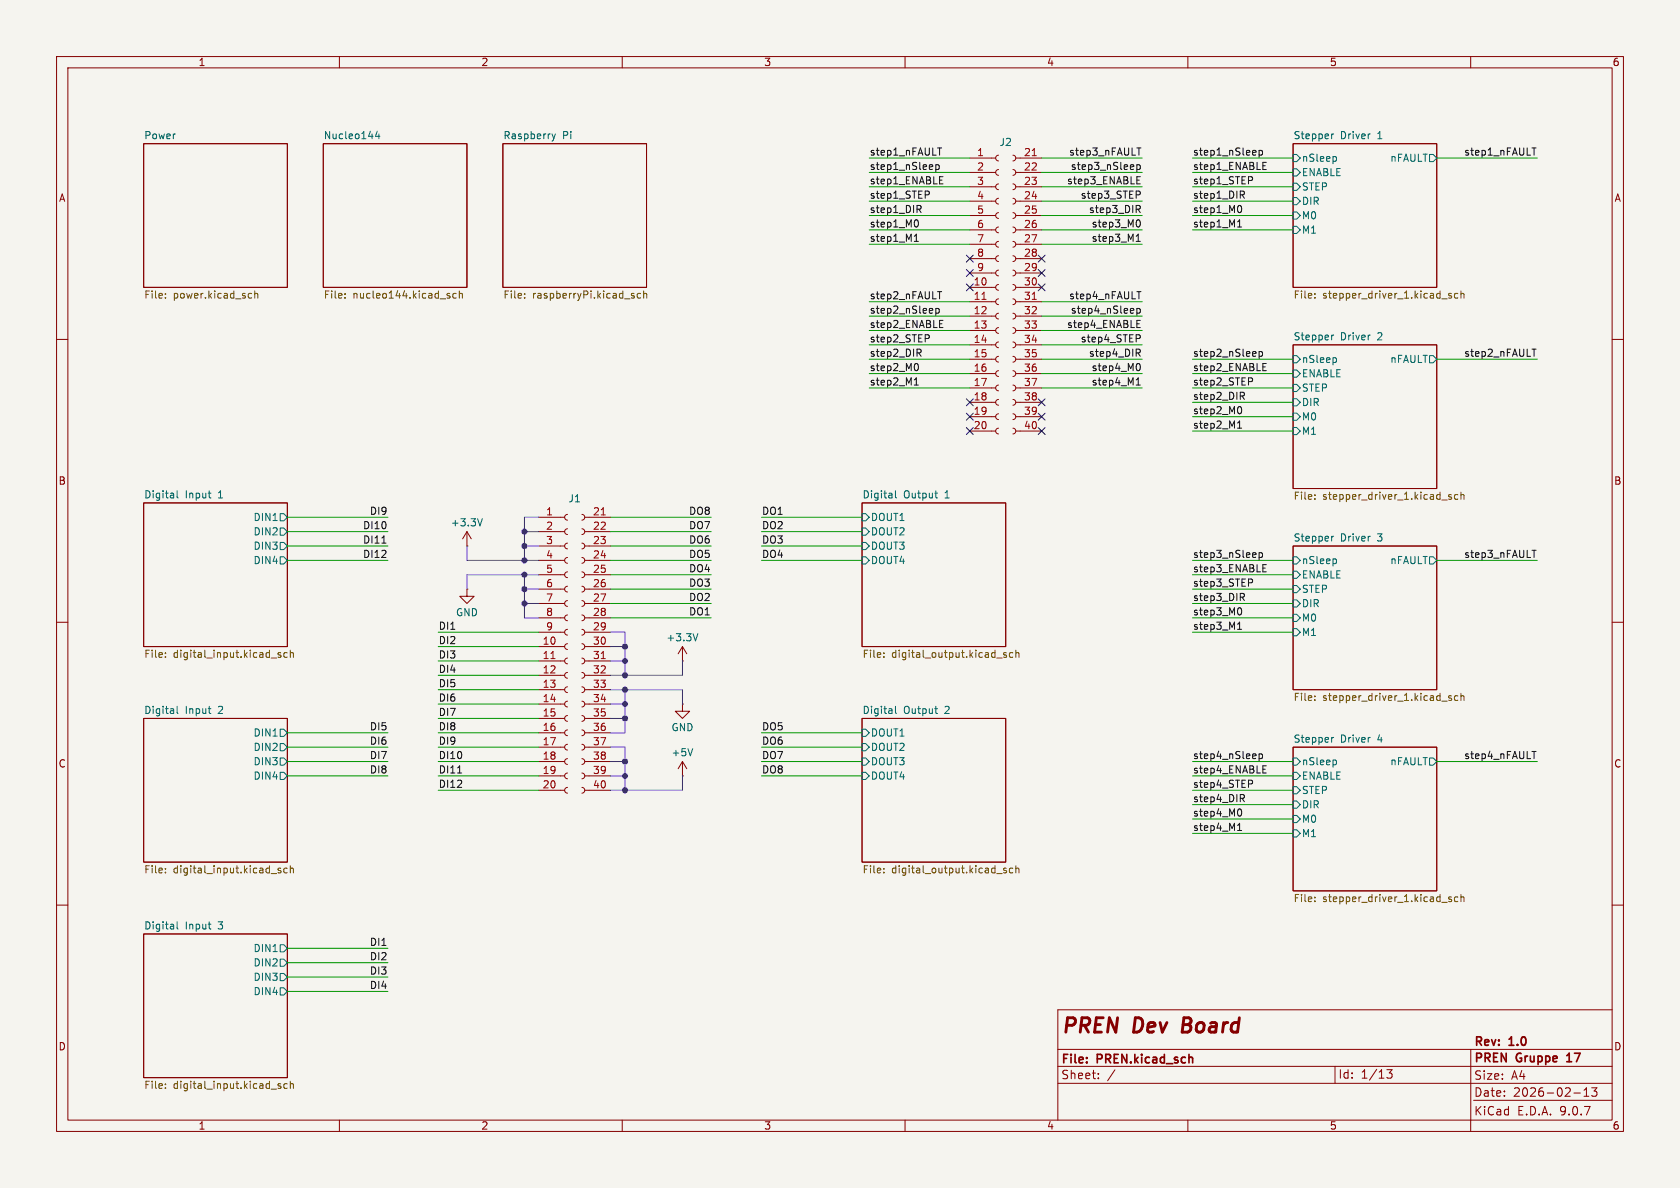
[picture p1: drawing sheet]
<svg xmlns="http://www.w3.org/2000/svg" width="297mm" height="210mm" viewBox="0 0 297 210" stroke-linecap="round" stroke-linejoin="round" font-family="sans-serif">
<path d="M0 0h297v210h-297z" fill="#f5f4ef" stroke="#f5f4ef" stroke-width=".18"/>
<g fill="none" stroke="#840000" stroke-width=".18">
<path d="M10 10h277v190h-277zM12 12h273v186h-273zM60 10v2M110 10v2M160 10v2M210 10v2M260 10v2M25.4 25.4h25.4v25.4h-25.4zM57.1 25.4h25.4v25.4h-25.4zM88.9 25.4h25.4v25.4h-25.4zM171.4 27.9h4.6M171.4 30.5h4.6"/>
<path d="M171.4 33h4.6M171.4 35.6h4.6M171.4 38.1h4.6M176.5 27.4l-.3 .2-.2 .3 .2 .4 .3 .1M176.5 30l-.3 .1-.2 .4 .2 .3 .3 .2M176.5 32.5l-.3 .2-.2 .3 .2 .4 .3 .1M176.5 35.1l-.3 .1-.2 .4 .2 .3 .3 .2M176.5 37.6l-.3 .1-.2 .4 .2 .4 .3 .1M179.1 27.4l.3 .2 .2 .3-.2 .4-.3 .1M179.1 30l.3 .1 .2 .4-.2 .3-.3 .2M179.1 32.5l.3 .2 .2 .3-.2 .4-.3 .1M179.1 35.1l.3 .1 .2 .4-.2 .3-.3 .2"/>
<path d="M179.1 37.6l.3 .1 .2 .4-.2 .4-.3 .1M179.6 27.9h4.5M179.6 30.5h4.5M179.6 33h4.5M179.6 35.6h4.5M179.6 38.1h4.5M228.6 25.4h25.4v25.4h-25.4zM171.4 40.6h4.6M171.4 43.2h4.6M171.4 45.7h4.6M171.4 48.3h4.6M171.4 50.8h4.6"/>
<path d="M171.4 53.3h4.6M171.4 55.9h4.6M171.4 58.4h4.6M176.5 40.1l-.3 .2-.2 .3 .2 .4 .3 .1M176.5 42.7l-.3 .1-.2 .4 .2 .3 .3 .2M176.5 45.2l-.3 .2-.2 .3 .2 .4 .3 .1M176.5 47.8l-.3 .1-.2 .4 .2 .3 .3 .2M176.5 50.3l-.3 .1-.2 .4 .2 .4 .3 .1M176.5 52.8l-.3 .2-.2 .3 .2 .4 .3 .1M176.5 55.4l-.3 .1-.2 .4 .2 .3 .3 .2M176.5 57.9l-.3 .2-.2 .3 .2 .4 .3 .1M179.1 40.1l.3 .2 .2 .3-.2 .4-.3 .1"/>
<path d="M179.1 42.7l.3 .1 .2 .4-.2 .3-.3 .2M179.1 45.2l.3 .2 .2 .3-.2 .4-.3 .1M179.1 47.8l.3 .1 .2 .4-.2 .3-.3 .2M179.1 50.3l.3 .1 .2 .4-.2 .4-.3 .1M179.1 52.8l.3 .2 .2 .3-.2 .4-.3 .1M179.1 55.4l.3 .1 .2 .4-.2 .3-.3 .2M179.1 57.9l.3 .2 .2 .3-.2 .4-.3 .1M179.6 40.6h4.5M179.6 43.2h4.5M179.6 45.7h4.5M179.6 48.3h4.5M179.6 50.8h4.5"/>
<path d="M179.6 53.3h4.5M179.6 55.9h4.5M179.6 58.4h4.5M10 60h2M171.4 61h4.6M171.4 63.5h4.6M171.4 66h4.6M171.4 68.6h4.6M171.4 71.1h4.6M171.4 73.7h4.6M171.4 76.2h4.6M176.5 60.5l-.3 .1-.2 .4 .2 .3 .3 .2"/>
<path d="M176.5 63l-.3 .1-.2 .4 .2 .4 .3 .1M176.5 65.5l-.3 .2-.2 .3 .2 .4 .3 .1M176.5 68.1l-.3 .1-.2 .4 .2 .3 .3 .2M176.5 70.6l-.3 .2-.2 .3 .2 .4 .3 .1M176.5 73.2l-.3 .1-.2 .4 .2 .3 .3 .2M176.5 75.7l-.3 .1-.2 .4 .2 .4 .3 .1M179.1 60.5l.3 .1 .2 .4-.2 .3-.3 .2M179.1 63l.3 .1 .2 .4-.2 .4-.3 .1M179.1 65.5l.3 .2 .2 .3-.2 .4-.3 .1M179.1 68.1l.3 .1 .2 .4-.2 .3-.3 .2M179.1 70.6l.3 .2 .2 .3-.2 .4-.3 .1M179.1 73.2l.3 .1 .2 .4-.2 .3-.3 .2"/>
<path d="M179.1 75.7l.3 .1 .2 .4-.2 .4-.3 .1M179.6 61h4.5M179.6 63.5h4.5M179.6 66h4.5M179.6 68.6h4.5M179.6 71.1h4.5M179.6 73.7h4.5M179.6 76.2h4.5M228.6 61h25.4v25.4h-25.4zM285 60h2M25.4 88.9h25.4v25.4h-25.4zM82.5 96.5h.1"/>
<path d="M82.5 94l-.7 1.3M82.5 94l.8 1.3M82.5 94v2.5M95.2 91.4h4.6M95.2 94h4.6M95.2 96.5h4.6M95.2 99.1h4.6M100.3 90.9l-.3 .2-.2 .3 .2 .4 .3 .1M100.3 93.5l-.3 .1-.2 .4 .2 .3 .3 .2M100.3 96l-.3 .2-.2 .3 .2 .4 .3 .1M100.3 98.6l-.3 .1-.2 .4 .2 .3 .3 .2M102.9 90.9l.3 .2 .2 .3-.2 .4-.3 .1"/>
<path d="M102.9 93.5l.3 .1 .2 .4-.2 .3-.3 .2M102.9 96l.3 .2 .2 .3-.2 .4-.3 .1M102.9 98.6l.3 .1 .2 .4-.2 .3-.3 .2M103.4 91.4h4.5M103.4 94h4.5M103.4 96.5h4.5M103.4 99.1h4.5M152.4 88.9h25.4v25.4h-25.4zM228.6 96.5h25.4v25.4h-25.4zM10 110h2M82.5 104.1v1.3h1.3l-1.3 1.3-1.2-1.3h1.2M82.5 104.1h.1"/>
<path d="M95.2 101.6h4.6M95.2 104.1h4.6M95.2 106.7h4.6M95.2 109.2h4.6M95.2 111.8h4.6M95.2 114.3h4.6M95.2 116.8h4.6M95.2 119.4h4.6M100.3 101.1l-.3 .1-.2 .4 .2 .4 .3 .1M100.3 103.6l-.3 .2-.2 .3 .2 .4 .3 .1M100.3 106.2l-.3 .1-.2 .4 .2 .3 .3 .2M100.3 108.7l-.3 .2-.2 .3 .2 .4 .3 .1"/>
<path d="M100.3 111.3l-.3 .1-.2 .4 .2 .3 .3 .2M100.3 113.8l-.3 .1-.2 .4 .2 .4 .3 .1M100.3 116.3l-.3 .2-.2 .3 .2 .4 .3 .1M100.3 118.9l-.3 .1-.2 .4 .2 .3 .3 .2M102.9 101.1l.3 .1 .2 .4-.2 .4-.3 .1M102.9 103.6l.3 .2 .2 .3-.2 .4-.3 .1M102.9 106.2l.3 .1 .2 .4-.2 .3-.3 .2M102.9 108.7l.3 .2 .2 .3-.2 .4-.3 .1M102.9 111.3l.3 .1 .2 .4-.2 .3-.3 .2M102.9 113.8l.3 .1 .2 .4-.2 .4-.3 .1M102.9 116.3l.3 .2 .2 .3-.2 .4-.3 .1M102.9 118.9l.3 .1 .2 .4-.2 .3-.3 .2"/>
<path d="M103.4 101.6h4.5M103.4 104.1h4.5M103.4 106.7h4.5M103.4 109.2h4.5M103.4 111.8h4.5M103.4 114.3h4.5M103.4 116.8h4.5M103.4 119.4h4.5M120.6 116.8h.1M120.6 114.3v2.5M120.6 114.3l.8 1.3M120.6 114.3l-.7 1.3"/>
<path d="M285 110h2M25.4 127h25.4v25.4h-25.4zM95.2 121.9h4.6M95.2 124.5h4.6M95.2 127h4.6M95.2 129.5h4.6M95.2 132.1h4.6M95.2 134.6h4.6M95.2 137.2h4.6M95.2 139.7h4.6M100.3 121.4l-.3 .2-.2 .3 .2 .4 .3 .1M100.3 124l-.3 .1-.2 .4 .2 .3 .3 .2"/>
<path d="M100.3 126.5l-.3 .1-.2 .4 .2 .4 .3 .1M100.3 129l-.3 .2-.2 .3 .2 .4 .3 .1M100.3 131.6l-.3 .1-.2 .4 .2 .3 .3 .2M100.3 134.1l-.3 .2-.2 .3 .2 .4 .3 .1M100.3 136.7l-.3 .1-.2 .4 .2 .3 .3 .2M100.3 139.2l-.3 .1-.2 .4 .2 .4 .3 .1M102.9 121.4l.3 .2 .2 .3-.2 .4-.3 .1M102.9 124l.3 .1 .2 .4-.2 .3-.3 .2M102.9 126.5l.3 .1 .2 .4-.2 .4-.3 .1M102.9 129l.3 .2 .2 .3-.2 .4-.3 .1M102.9 131.6l.3 .1 .2 .4-.2 .3-.3 .2M102.9 134.1l.3 .2 .2 .3-.2 .4-.3 .1"/>
<path d="M102.9 136.7l.3 .1 .2 .4-.2 .3-.3 .2M102.9 139.2l.3 .1 .2 .4-.2 .4-.3 .1M103.4 121.9h4.5M103.4 124.5h4.5M103.4 127h4.5M103.4 129.5h4.5M103.4 132.1h4.5M103.4 134.6h4.5M103.4 137.2h4.5M103.4 139.7h4.5M120.6 137.2h.1M120.6 124.5v1.2h1.3l-1.3 1.3-1.2-1.3h1.2"/>
<path d="M120.6 124.5h.1M120.6 134.6l-.7 1.3M120.6 134.6l.8 1.3M120.6 134.6v2.6M152.4 127h25.4v25.4h-25.4zM228.6 132.1h25.4v25.4h-25.4zM10 160h2M25.4 165.1h25.4v25.4h-25.4zM285 160h2M285 178.5h-98v19.5M60 198v2M110 198v2"/>
<path d="M160 198v2M187 188.5h98M187 191.5h98M187 185.5h98M194.2 190.6v.1M194.2 189.8v.1M197.1 189.1l-1.3 2M210 198v2M236 188.5v3M245.2 189.1h.9l-.5 .6 .4 .1v.7l-.2 .1-.6-.1M260 185.5v14.5M260.5 194.5h24.5"/>
<path d="M278.2 193.2h1.2M280 193.8h.9M280 192.7l.5-.4v1.5M281.4 192.3h.9l-.5 .6 .4 .1v.7l-.2 .1h-.4l-.2-.1"/>
</g>
<path d="M209.3 179.9l-.3 2.6h1" fill="none" stroke="#840000" stroke-width=".51"/>
<path d="M277 187.7h.8M277.1 186.5l-.1 .1" fill="none" stroke="#840000" stroke-width=".3"/>
<g fill="none" stroke="#006464" stroke-width=".18">
<path d="M66.7 23.2l-.3 .9h.8M67 23.7v.8M97.6 23.7l.3 .8M97.9 24.5l-.3 .4M98.2 23.7l-.3 .8M228.6 34.9h.6l.7 .7-.7 .6h-.6zM228.6 29.8h.6l.7 .7-.7 .6h-.6zM228.6 37.5h.6l.7 .6-.7 .6h-.6zM228.6 27.3h.6l.7 .6-.7 .7h-.6zM228.6 32.4h.6l.7 .6-.7 .7h-.6zM235.4 23.7v.8M235.8 23.7l-.4 .2"/>
<path d="M236 27.7l.3 .2v.4l-.3 .2M252.7 27.3h.7l.6 .6-.6 .7h-.7zM228.6 40h.6l.7 .6-.7 .7h-.6zM235.4 59.2v.9M235.8 59.2l-.4 .3M228.6 70.5h.6l.7 .6-.7 .7h-.6zM228.6 65.4h.6l.7 .6-.7 .7h-.6zM228.6 73h.6l.7 .7-.7 .6h-.6zM228.6 75.6h.6l.7 .6-.7 .6h-.6zM228.6 62.9h.6l.7 .6-.7 .6h-.6zM228.6 67.9h.6l.7 .7-.7 .6h-.6zM236 63.2l.3 .3v.3l-.3 .3"/>
<path d="M252.7 62.9h.7l.6 .6-.6 .6h-.7zM31.3 86.8v1l.2 .2M36.8 87.2h.5M37.2 88h.1M49.5 90.8h.7l.6 .6-.6 .7h-.7zM49.5 93.3h.7l.6 .7-.6 .6h-.7zM49.5 95.9h.7l.6 .6-.6 .7h-.7zM49.5 98.4h.7l.6 .7-.6 .6h-.7zM85.3 91.7l-.5 1.3M152.4 90.8h.6l.7 .6-.7 .7h-.6zM152.4 93.3h.6l.7 .7-.7 .6h-.6zM152.4 95.9h.6l.7 .6-.7 .7h-.6z"/>
<path d="M152.4 98.4h.6l.7 .7-.7 .6h-.6zM158.3 86.8v1l.2 .2M165.3 87.2h.4M165.6 88h.1M228.6 98.4h.6l.7 .7-.7 .6h-.6zM235.4 94.8v.8M235.8 94.8l-.4 .2M236 98.8l.3 .2v.4l-.3 .2M252.7 98.4h.7l.6 .7-.6 .6h-.7zM123.4 112l-.5 1.3M228.6 106h.6l.7 .7-.7 .6h-.6zM228.6 101h.6l.7 .6-.7 .6h-.6z"/>
<path d="M228.6 108.6h.6l.7 .6-.7 .7h-.6zM228.6 111.1h.6l.7 .7-.7 .6h-.6zM228.6 103.5h.6l.7 .6-.7 .7h-.6zM31.3 124.9v1l.2 .2M36.8 125.3h.5M37.2 126.1h.1M49.5 128.9h.7l.6 .6-.6 .7h-.7zM49.5 131.4h.7l.6 .7-.6 .6h-.7zM49.5 134h.7l.6 .6-.6 .7h-.7zM49.5 136.5h.7l.6 .7-.6 .6h-.7zM122.5 132.3l-.5 1.3M152.4 128.9h.6l.7 .6-.7 .7h-.6z"/>
<path d="M152.4 131.4h.6l.7 .7-.7 .6h-.6zM152.4 134h.6l.7 .6-.7 .7h-.6zM152.4 136.5h.6l.7 .7-.7 .6h-.6zM158.3 124.9v1l.2 .2M165.3 125.3h.4M165.6 126.1h.1M228.6 136.5h.6l.7 .7-.7 .6h-.6zM228.6 134h.6l.7 .6-.7 .7h-.6zM228.6 139.1h.6l.7 .6-.7 .6h-.6zM235.4 130.4v.8M235.8 130.4l-.4 .2M236 134.4l.3 .2v.4l-.3 .2"/>
<path d="M252.7 134h.7l.6 .6-.6 .7h-.7zM228.6 141.6h.6l.7 .6-.7 .7h-.6zM228.6 144.1h.6l.7 .7-.7 .6h-.6zM228.6 146.7h.6l.7 .6-.7 .7h-.6zM31.3 163v1l.2 .2M36.8 163.4h.5M37.2 164.2h.1M49.5 167h.7l.6 .6-.6 .7h-.7zM49.5 169.5h.7l.6 .7-.6 .6h-.7zM49.5 172.1h.7l.6 .6-.6 .7h-.7zM49.5 174.6h.7l.6 .7-.6 .6h-.7z"/>
</g>
<g fill="none" stroke="#725600" stroke-width=".18">
<path d="M29.2 52.6v.1M29.2 51.9v.1M44.1 51.9h.4M44.5 52.6l-.4 .1M45 52l.2-.1h.3l.1 .8M45 51.4v1.3M61 52.6v.1M61 51.9v.1M79.4 52.3l.2 .2-.2 .2M79.4 51.9h.1M80.7 51.9h-.4l-.3 .2 .2 .5h.5M81.2 52l.2-.1h.3v.8"/>
<path d="M81.2 51.4v1.3M92.7 52.6v.1M92.7 51.9v.1M112 52.3l.2 .2-.2 .2M112 51.9h.1M113.3 51.9h-.4l-.3 .2 .2 .5h.5M113.8 52l.2-.1h.3v.8M113.8 51.4v1.3M232.4 51.9v.1M232.4 52.6v.1M256.6 51.9h-.3l-.2 .1 .1 .2 .4 .1v.3h-.5M257.7 51.9h-.3l-.3 .2 .1 .5h.5"/>
<path d="M258.3 52l.2-.1h.3v.8M258.3 51.4v1.3M232.4 87.5v.1M232.4 88.1v.2M256.6 87.5l-.3-.1-.2 .2 .1 .2 .4 .1v.3h-.5M257.7 87.5l-.3-.1-.3 .3 .1 .5h.5M258.3 87v1.3M258.3 87.5l.2-.1 .3 .1v.8M29.2 116.1v.1M29.2 115.4v.1M49.6 115.4h-.3l-.2 .1 .1 .2 .4 .1v.3h-.5M50.8 115.4h-.4l-.2 .2 .1 .5h.5"/>
<path d="M51.3 115.5l.2-.1h.3l.1 .8M51.3 114.9v1.3M156.2 115.4v.1M156.2 116.1v.1M176.2 116.3h1M177.9 115.4h-.3l-.2 .1 .1 .2 .4 .1v.3h-.5M179 115.4h-.3l-.3 .2 .2 .5h.4M179.6 115.5l.2-.1h.3v.8M179.6 114.9v1.3M232.4 123v.2M232.4 123.7v.1M256.6 123h-.3l-.2 .2 .1 .1 .4 .2v.3h-.5"/>
<path d="M257.7 123h-.3l-.3 .2 .1 .6h.5M258.3 122.6v1.2M258.3 123.1l.2-.1h.3v.8M29.2 153.5v.1M29.2 154.2v.1M49.6 153.5h-.3l-.2 .1 .1 .2 .4 .1v.3h-.5M50.8 153.5h-.4l-.2 .2 .1 .5h.5M51.3 153v1.3M51.3 153.6l.2-.1h.3l.1 .8M156.2 154.2v.1M156.2 153.5v.1M176.2 154.4h1"/>
<path d="M177.9 153.5h-.3l-.2 .1 .1 .2 .4 .1v.3h-.5M179 153.5h-.3l-.3 .2 .2 .5h.4M179.6 153.6l.2-.1h.3v.8M179.6 153v1.3M232.4 159.3v.1M232.4 158.6v.1M256.6 158.6l-.3-.1-.2 .2 .1 .2 .4 .1v.3h-.5M257.7 158.6l-.3-.1-.3 .3 .1 .5h.5M258.3 158.7l.2-.2 .3 .1v.8M258.3 158.1v1.3M29.2 191.6v.1M29.2 192.3v.1"/>
<path d="M49.6 191.6h-.3l-.2 .1 .1 .2 .4 .1v.3h-.5M50.8 191.6h-.4l-.2 .2 .1 .5h.5M51.3 191.1v1.3M51.3 191.7l.2-.1h.3l.1 .8"/>
</g>
<path d="M182.5 27.5h.7M173.6 52.9h.7M182.5 52.9h.7M106.3 91h.7M97.4 116.4h.7M106.3 116.4h.7" fill="none" stroke="#a90000" stroke-width=".18"/>
<g fill="none" stroke="#0f0f0f" stroke-width=".18">
<path d="M161.9 38.9a.68 .68 0 0 1 .5 .6 .68 .68 0 0 1-.5 .6M162.1 36.3h.5l.2 .3-.1 .3-.6 .1M162.4 37l.4 .6M164.1 33.8l.2 .2-.1 .3-.1 .1M165.4 29.2l.4-.1 .2 .3-.1 .5h-.5M165.4 29.1v1.3M165.7 26.2h.8M166.1 31.8h.4M166.1 32.5h.6M166.1 31.2h.6M200.9 36.3h.4l.3 .3-.1 .3-.6 .1M201 29.2l.3-.1 .3 .3-.1 .5h-.5"/>
<path d="M201 29.1v1.3M201 26.2h.7M201 31.8h.4M201 32.5h.6M201 31.2h.6M201.2 38.9a.68 .68 0 0 1 .4 .6 .68 .68 0 0 1-.4 .6M201.2 37l.4 .6M201.3 33.8l.3 .2-.1 .3-.2 .1M218.8 39.2l.3-.3v1.2M219.1 36.3a.68 .68 0 0 1 .4 .7 .68 .68 0 0 1-.4 .6M219.3 33.8h.4l.3 .2-.1 .4h-.6M219.6 34.4l.4 .6"/>
<path d="M221.2 31.2l.2 .3v.3l-.2 .1M222.6 26.6v1.3M222.6 26.6h.4l.2 .2-.1 .6h-.5M223.3 30h.6M223.3 29.3h.4M223.3 28.7h.6M270.8 26.2h.8M161.6 42.7h.8M161.6 41.8l.4-.4v1.3M164.1 59.2l.2 .2-.1 .3-.1 .1M165.4 54.6l.4-.1 .2 .3-.1 .5h-.5M165.4 54.5v1.3"/>
<path d="M165.7 51.6h.8M166.1 57.2h.4M166.1 57.9h.6M166.1 56.6h.6M200.9 41.8l.3-.4v1.3M200.9 42.7h.7M201 54.6l.3-.1 .3 .3-.1 .5h-.5M201 51.6h.7M201 57.2h.4M201 57.9h.6M201 56.6h.6M201 54.5v1.3"/>
<path d="M201.3 59.2l.3 .2-.1 .3-.2 .1M218.8 40.1h.7M161.6 68.1h.8M161.6 67.2l.4-.4v1.3M161.9 64.3a.68 .68 0 0 1 .5 .6 .68 .68 0 0 1-.5 .6M162.1 61.7h.5l.2 .3-.1 .3-.6 .1M162.4 62.4l.4 .6M200.9 61.7h.4l.3 .3-.1 .3-.6 .1M200.9 68.1h.7M200.9 67.2l.3-.4v1.3M201.2 64.3a.68 .68 0 0 1 .4 .6 .68 .68 0 0 1-.4 .6M201.2 62.4l.4 .6"/>
<path d="M218.8 74.8l.3-.4v1.3M218.8 75.7h.7M219.1 71.9a.68 .68 0 0 1 .4 .6 .68 .68 0 0 1-.4 .6M219.3 69.3h.4l.3 .3-.1 .3-.6 .1M219.6 70l.4 .6M221.2 66.8l.2 .2v.3l-.2 .2M222.6 62.1v1.3M222.6 62.2l.4-.1 .2 .3-.1 .5h-.5M223.3 64.3h.6M223.3 65.5h.6M223.3 64.9h.4M270.8 61.7h.8"/>
<path d="M67.5 96h.7M222.6 97.7v1.3M222.6 97.8l.4-.1 .2 .2-.1 .6h-.5M223.3 99.8h.6M270.8 97.3h.8M218.8 110.3l.3-.3v1.2M218.8 111.2h.7M219.1 107.4a.68 .68 0 0 1 .4 .7 .68 .68 0 0 1-.4 .6M219.3 104.9h.4l.3 .2-.1 .4-.6 .1M219.6 105.6l.4 .6M221.2 102.4l.2 .2v.3l-.2 .1M223.3 100.4h.4"/>
<path d="M223.3 101.1h.6M80.9 136.6h.7M221.2 137.9l.2 .3v.3l-.2 .1M222.6 133.3v1.2M222.6 133.3h.4l.2 .2-.1 .5h-.5M223.3 136h.4M223.3 136.6h.6M223.3 135.4h.6M270.8 132.8h.8M218.8 145.9l.3-.4v1.3M218.8 146.8h.7M219.1 143a.68 .68 0 0 1 .4 .6 .68 .68 0 0 1-.4 .7"/>
<path d="M219.3 140.5h.4l.3 .2-.1 .4h-.6M219.6 141.1l.4 .6"/>
</g>
<g fill="none" stroke="#009600" stroke-width=".18">
<path d="M153.7 30.5h17.7M153.7 33h17.7M153.7 35.6h17.7M153.7 27.9h17.7M153.7 38.1h17.7M184.1 30.5h17.8M184.1 33h17.8M184.1 35.6h17.8M184.1 27.9h17.8M184.1 38.1h17.8M210.8 30.5h17.8M210.8 33h17.8"/>
<path d="M210.8 35.6h17.8M210.8 27.9h17.8M210.8 38.1h17.8M254 27.9h17.8M153.7 43.2h17.7M153.7 53.3h17.7M153.7 55.9h17.7M153.7 40.6h17.7M153.7 58.4h17.7M184.1 43.2h17.8M184.1 53.3h17.8M184.1 55.9h17.8"/>
<path d="M184.1 40.6h17.8M184.1 58.4h17.8M210.8 40.6h17.8M153.7 63.5h17.7M153.7 66h17.7M153.7 68.6h17.7M153.7 61h17.7M184.1 63.5h17.8M184.1 66h17.8M184.1 68.6h17.8M184.1 61h17.8M210.8 63.5h17.8"/>
<path d="M210.8 66h17.8M210.8 68.6h17.8M210.8 71.1h17.8M210.8 73.7h17.8M210.8 76.2h17.8M254 63.5h17.8M50.8 96.5h17.8M50.8 91.4h17.8M50.8 94h17.8M50.8 99.1h17.8M107.9 96.5h17.8M107.9 91.4h17.8"/>
<path d="M107.9 94h17.8M107.9 99.1h17.8M134.6 96.5h17.8M134.6 91.4h17.8M134.6 94h17.8M134.6 99.1h17.8M210.8 99.1h17.8M254 99.1h17.8M77.5 119.4h17.7M77.5 111.8h17.7M77.5 114.3h17.7M77.5 116.8h17.7"/>
<path d="M107.9 104.1h17.8M107.9 106.7h17.8M107.9 101.6h17.8M107.9 109.2h17.8M210.8 111.8h17.8M210.8 104.1h17.8M210.8 106.7h17.8M210.8 101.6h17.8M210.8 109.2h17.8M50.8 132.1h17.8M50.8 129.5h17.8M50.8 137.2h17.8"/>
<path d="M50.8 134.6h17.8M77.5 132.1h17.7M77.5 121.9h17.7M77.5 124.5h17.7M77.5 127h17.7M77.5 129.5h17.7M77.5 137.2h17.7M77.5 134.6h17.7M77.5 139.7h17.7M134.6 132.1h17.8M134.6 129.5h17.8M134.6 137.2h17.8"/>
<path d="M134.6 134.6h17.8M210.8 137.2h17.8M210.8 134.6h17.8M210.8 139.7h17.8M254 134.6h17.8M210.8 142.2h17.8M210.8 147.3h17.8M210.8 144.8h17.8M50.8 167.6h17.8M50.8 172.7h17.8M50.8 170.2h17.8M50.8 175.3h17.8"/>
</g>
<g fill="none" stroke="#330fff" stroke-width=".18">
<path d="M82.5 96.5v2.6h12.7M92.7 94h2.5M92.7 96.5h2.5M95.2 91.4h-2.5v7.7M92.7 101.6v7.6h2.5M92.7 104.1h2.5M92.7 106.7h2.5M95.2 101.6h-12.7v2.5M107.9 111.8h2.6v7.6M107.9 114.3h2.6M107.9 116.8h2.6M120.6 116.8v2.6h-12.7"/>
<path d="M107.9 132.1h2.6v7.6M107.9 124.5h2.6M107.9 121.9h12.7v2.6M107.9 127h2.6M107.9 137.2h2.6M107.9 134.6h2.6M110.5 121.9v7.6h-2.6M120.6 137.2v2.5h-12.7"/>
</g>
<g fill="none" stroke="#000084" stroke-width=".18">
<path d="M170.8 50.2l1.3 1.2M170.8 45.1l1.3 1.2M170.8 47.7l1.3 1.2M172.1 50.2l-1.3 1.2M172.1 45.1l-1.3 1.2M172.1 47.7l-1.3 1.2M183.5 45.1l1.3 1.2M183.5 50.2l1.3 1.2M183.5 47.7l1.3 1.2M184.8 45.1l-1.3 1.2M184.8 50.2l-1.3 1.2M184.8 47.7l-1.3 1.2"/>
<path d="M170.8 75.6l1.3 1.2M170.8 70.5l1.3 1.2M170.8 73.1l1.3 1.2M172.1 75.6l-1.3 1.2M172.1 70.5l-1.3 1.2M172.1 73.1l-1.3 1.2M183.5 70.5l1.3 1.2M183.5 73.1l1.3 1.2M183.5 75.6l1.3 1.2M184.8 70.5l-1.3 1.2M184.8 73.1l-1.3 1.2M184.8 75.6l-1.3 1.2"/>
</g>
<g fill="#330fff" stroke="#330fff" stroke-width=".18">
<circle cx="110.5" cy="127" r=".46"/>
<circle cx="92.7" cy="101.6" r=".46"/>
<circle cx="92.7" cy="104.1" r=".46"/>
<circle cx="92.7" cy="106.7" r=".46"/>
<circle cx="92.7" cy="94" r=".46"/>
<circle cx="92.7" cy="96.5" r=".46"/>
<circle cx="92.7" cy="99.1" r=".46"/>
<circle cx="110.5" cy="116.8" r=".46"/>
<circle cx="110.5" cy="119.4" r=".46"/>
<circle cx="110.5" cy="114.3" r=".46"/>
<circle cx="110.5" cy="124.5" r=".46"/>
<circle cx="110.5" cy="121.9" r=".46"/>
<circle cx="110.5" cy="134.6" r=".46"/>
<circle cx="110.5" cy="137.2" r=".46"/>
<circle cx="110.5" cy="139.7" r=".46"/>
</g>
<g font-size="3.5" fill="#840000">
<text x="187.5" y="183.3">PREN</text>
<text x="200.5" y="183.3">Dev</text>
<text x="210.1" y="183.3">Board</text>
</g>
<g font-size="2.1" fill="#840000">
<text x="260.5" y="185.3">Rev:</text>
<text x="266.9" y="185.3">1.0</text>
<text x="187.5" y="188.4">File:</text>
<text x="187.5" y="191">Sheet:</text>
<text x="194" y="188.4">PREN.kicad_sch</text>
<text x="236.5" y="190.9">Id:</text>
<text x="240.6" y="190.9">1/13</text>
<text x="260.5" y="191.1">Size:</text>
<text x="260.5" y="188.2">PREN</text>
<text x="267.2" y="191.1">A4</text>
<text x="268.2" y="188.2">Gruppe</text>
<text x="277.7" y="188.2">17</text>
<text x="260.5" y="194.1">Date:</text>
<text x="260.5" y="197.4">KiCad</text>
<text x="267.5" y="194.1">2026-02-13</text>
<text x="268.2" y="197.4">E.D.A.</text>
<text x="275.8" y="197.4">9.0.7</text>
</g>
<g font-size="1.8" fill="#840000">
<text x="35" y="11.9">1</text>
<text x="85" y="11.9">2</text>
<text x="135" y="11.9">3</text>
<text x="185" y="11.9">4</text>
<text x="235" y="11.9">5</text>
<text x="285" y="11.9">6</text>
<text x="10.3" y="35.9">A</text>
<text x="285.3" y="35.9">A</text>
<text x="10.3" y="85.9">B</text>
<text x="285.3" y="85.9">B</text>
<text x="10.3" y="135.9">C</text>
<text x="285.3" y="135.9">C</text>
<text x="10.3" y="185.9">D</text>
<text x="285.3" y="185.9">D</text>
<text x="35" y="199.9">1</text>
<text x="85" y="199.9">2</text>
<text x="135" y="199.9">3</text>
<text x="185" y="199.9">4</text>
<text x="235" y="199.9">5</text>
<text x="285" y="199.9">6</text>
</g>
<g font-size="1.8" fill="#006464">
<text x="25.4" y="24.7">Power</text>
<text x="57.1" y="24.7">Nucleo144</text>
<text x="88.9" y="24.7">Raspberry</text>
<text x="99.4" y="24.7">Pi</text>
<text x="176.6" y="26">J2</text>
<text x="228.6" y="24.7">Stepper</text>
<text x="230.1" y="28.8">nSleep</text>
<text x="237" y="24.7">Driver</text>
<text x="243.6" y="24.7">1</text>
<text x="245.7" y="28.8">nFAULT</text>
<text x="230.1" y="31.3">ENABLE</text>
<text x="230.1" y="33.9">STEP</text>
<text x="230.1" y="36.4">DIR</text>
<text x="230.1" y="39">M0</text>
<text x="230.1" y="41.5">M1</text>
<text x="228.6" y="60.2">Stepper</text>
<text x="230.1" y="64.4">nSleep</text>
<text x="237" y="60.2">Driver</text>
<text x="243.6" y="60.2">2</text>
<text x="245.7" y="64.4">nFAULT</text>
<text x="230.1" y="72">DIR</text>
<text x="230.1" y="66.9">ENABLE</text>
<text x="230.1" y="69.4">STEP</text>
<text x="230.1" y="74.5">M0</text>
<text x="230.1" y="77.1">M1</text>
<text x="25.4" y="88.2">Digital</text>
<text x="32.7" y="88.2">Input</text>
<text x="38.7" y="88.2">1</text>
<text x="100.4" y="89">J1</text>
<text x="152.4" y="88.2">Digital</text>
<text x="159.7" y="88.2">Output</text>
<text x="167.1" y="88.2">1</text>
<text x="44.7" y="92.3">DIN1</text>
<text x="44.7" y="94.8">DIN2</text>
<text x="79.6" y="93.3">+3.3V</text>
<text x="153.9" y="92.3">DOUT1</text>
<text x="153.9" y="94.8">DOUT2</text>
<text x="228.6" y="95.8">Stepper</text>
<text x="237" y="95.8">Driver</text>
<text x="243.6" y="95.8">3</text>
<text x="44.7" y="97.4">DIN3</text>
<text x="44.7" y="99.9">DIN4</text>
<text x="153.9" y="97.4">DOUT3</text>
<text x="153.9" y="99.9">DOUT4</text>
<text x="230.1" y="99.9">nSleep</text>
<text x="245.7" y="99.9">nFAULT</text>
<text x="230.1" y="107.5">DIR</text>
<text x="230.1" y="102.5">ENABLE</text>
<text x="230.1" y="105">STEP</text>
<text x="80.5" y="109.1">GND</text>
<text x="117.7" y="113.6">+3.3V</text>
<text x="230.1" y="110.1">M0</text>
<text x="230.1" y="112.6">M1</text>
<text x="25.4" y="126.3">Digital</text>
<text x="32.7" y="126.3">Input</text>
<text x="38.7" y="126.3">2</text>
<text x="44.7" y="130.4">DIN1</text>
<text x="118.6" y="129.5">GND</text>
<text x="152.4" y="126.3">Digital</text>
<text x="153.9" y="130.4">DOUT1</text>
<text x="159.7" y="126.3">Output</text>
<text x="167.1" y="126.3">2</text>
<text x="228.6" y="131.4">Stepper</text>
<text x="237" y="131.4">Driver</text>
<text x="243.6" y="131.4">4</text>
<text x="44.7" y="132.9">DIN2</text>
<text x="44.7" y="135.5">DIN3</text>
<text x="118.6" y="133.9">+5V</text>
<text x="153.9" y="132.9">DOUT2</text>
<text x="153.9" y="135.5">DOUT3</text>
<text x="230.1" y="135.5">nSleep</text>
<text x="245.7" y="135.5">nFAULT</text>
<text x="44.7" y="138">DIN4</text>
<text x="153.9" y="138">DOUT4</text>
<text x="230.1" y="143.1">DIR</text>
<text x="230.1" y="138">ENABLE</text>
<text x="230.1" y="140.6">STEP</text>
<text x="230.1" y="145.6">M0</text>
<text x="230.1" y="148.2">M1</text>
<text x="25.4" y="164.4">Digital</text>
<text x="32.7" y="164.4">Input</text>
<text x="38.7" y="164.4">3</text>
<text x="44.7" y="168.5">DIN1</text>
<text x="44.7" y="171">DIN2</text>
<text x="44.7" y="173.6">DIN3</text>
<text x="44.7" y="176.1">DIN4</text>
</g>
<g font-size="1.8" fill="#0f0f0f">
<text x="153.7" y="27.6">step1_nFAULT</text>
<text x="188.9" y="27.6">step3_nFAULT</text>
<text x="210.8" y="27.6">step1_nSleep</text>
<text x="258.8" y="27.6">step1_nFAULT</text>
<text x="153.7" y="35.2">step1_STEP</text>
<text x="153.7" y="30.1">step1_nSleep</text>
<text x="153.7" y="32.7">step1_ENABLE</text>
<text x="188.5" y="32.7">step3_ENABLE</text>
<text x="189.2" y="30.1">step3_nSleep</text>
<text x="191" y="35.2">step3_STEP</text>
<text x="210.8" y="35.2">step1_DIR</text>
<text x="210.8" y="32.7">step1_STEP</text>
<text x="210.8" y="30.1">step1_ENABLE</text>
<text x="153.7" y="40.3">step1_M0</text>
<text x="153.7" y="37.8">step1_DIR</text>
<text x="192.4" y="37.8">step3_DIR</text>
<text x="192.9" y="40.3">step3_M0</text>
<text x="210.8" y="37.8">step1_M0</text>
<text x="210.8" y="40.3">step1_M1</text>
<text x="153.7" y="42.8">step1_M1</text>
<text x="192.9" y="42.8">step3_M1</text>
<text x="153.7" y="53">step2_nFAULT</text>
<text x="188.9" y="53">step4_nFAULT</text>
<text x="153.7" y="58.1">step2_ENABLE</text>
<text x="153.7" y="55.5">step2_nSleep</text>
<text x="188.5" y="58.1">step4_ENABLE</text>
<text x="189.2" y="55.5">step4_nSleep</text>
<text x="153.7" y="63.2">step2_DIR</text>
<text x="153.7" y="60.6">step2_STEP</text>
<text x="153.7" y="65.7">step2_M0</text>
<text x="191" y="60.6">step4_STEP</text>
<text x="192.4" y="63.2">step4_DIR</text>
<text x="192.9" y="65.7">step4_M0</text>
<text x="210.8" y="63.2">step2_nSleep</text>
<text x="210.8" y="65.7">step2_ENABLE</text>
<text x="258.8" y="63.2">step2_nFAULT</text>
<text x="153.7" y="68.2">step2_M1</text>
<text x="192.9" y="68.2">step4_M1</text>
<text x="210.8" y="68.2">step2_STEP</text>
<text x="210.8" y="70.8">step2_DIR</text>
<text x="210.8" y="73.3">step2_M0</text>
<text x="210.8" y="75.9">step2_M1</text>
<text x="64.1" y="93.6">DI10</text>
<text x="65.3" y="91.1">DI9</text>
<text x="121.7" y="91.1">DO8</text>
<text x="121.7" y="93.6">DO7</text>
<text x="134.6" y="93.6">DO2</text>
<text x="134.6" y="91.1">DO1</text>
<text x="64.1" y="98.7">DI12</text>
<text x="64.1" y="96.2">DI11</text>
<text x="121.7" y="96.2">DO6</text>
<text x="121.7" y="98.7">DO5</text>
<text x="121.7" y="101.3">DO4</text>
<text x="134.6" y="98.7">DO4</text>
<text x="134.6" y="96.2">DO3</text>
<text x="210.8" y="98.7">step3_nSleep</text>
<text x="210.8" y="101.3">step3_ENABLE</text>
<text x="258.8" y="98.7">step3_nFAULT</text>
<text x="121.7" y="106.3">DO2</text>
<text x="121.7" y="103.8">DO3</text>
<text x="210.8" y="103.8">step3_STEP</text>
<text x="210.8" y="106.3">step3_DIR</text>
<text x="77.5" y="111.4">DI1</text>
<text x="77.5" y="114">DI2</text>
<text x="121.7" y="108.9">DO1</text>
<text x="210.8" y="111.4">step3_M1</text>
<text x="210.8" y="108.9">step3_M0</text>
<text x="77.5" y="116.5">DI3</text>
<text x="77.5" y="119">DI4</text>
<text x="77.5" y="121.6">DI5</text>
<text x="77.5" y="124.1">DI6</text>
<text x="65.3" y="129.2">DI5</text>
<text x="65.3" y="131.7">DI6</text>
<text x="77.5" y="126.7">DI7</text>
<text x="77.5" y="129.2">DI8</text>
<text x="77.5" y="131.7">DI9</text>
<text x="134.6" y="131.7">DO6</text>
<text x="134.6" y="129.2">DO5</text>
<text x="65.3" y="134.3">DI7</text>
<text x="65.3" y="136.8">DI8</text>
<text x="77.5" y="134.3">DI10</text>
<text x="77.5" y="136.8">DI11</text>
<text x="134.6" y="136.8">DO8</text>
<text x="134.6" y="134.3">DO7</text>
<text x="210.8" y="134.3">step4_nSleep</text>
<text x="210.8" y="136.8">step4_ENABLE</text>
<text x="258.8" y="134.3">step4_nFAULT</text>
<text x="77.5" y="139.4">DI12</text>
<text x="210.8" y="139.4">step4_STEP</text>
<text x="210.8" y="141.9">step4_DIR</text>
<text x="210.8" y="147">step4_M1</text>
<text x="210.8" y="144.4">step4_M0</text>
<text x="65.3" y="167.3">DI1</text>
<text x="65.3" y="169.8">DI2</text>
<text x="65.3" y="172.4">DI3</text>
<text x="65.3" y="174.9">DI4</text>
</g>
<g font-size="1.8" fill="#a90000">
<text x="172.6" y="27.7">1</text>
<text x="180.9" y="27.7">21</text>
<text x="172.6" y="30.2">2</text>
<text x="172.6" y="32.8">3</text>
<text x="172.6" y="35.3">4</text>
<text x="180.9" y="30.2">22</text>
<text x="180.9" y="32.8">23</text>
<text x="180.9" y="35.3">24</text>
<text x="172.6" y="37.8">5</text>
<text x="172.6" y="40.4">6</text>
<text x="180.9" y="37.8">25</text>
<text x="180.9" y="40.4">26</text>
<text x="172.6" y="42.9">7</text>
<text x="172.6" y="45.5">8</text>
<text x="180.9" y="42.9">27</text>
<text x="180.9" y="45.5">28</text>
<text x="172" y="50.5">10</text>
<text x="172" y="53.1">11</text>
<text x="172.6" y="48">9</text>
<text x="180.9" y="48">29</text>
<text x="180.9" y="50.5">30</text>
<text x="180.9" y="53.1">31</text>
<text x="172" y="55.6">12</text>
<text x="172" y="58.2">13</text>
<text x="180.9" y="55.6">32</text>
<text x="180.9" y="58.2">33</text>
<text x="172" y="60.7">14</text>
<text x="172" y="63.2">15</text>
<text x="172" y="65.8">16</text>
<text x="180.9" y="60.7">34</text>
<text x="180.9" y="63.2">35</text>
<text x="180.9" y="65.8">36</text>
<text x="172" y="68.3">17</text>
<text x="172" y="70.9">18</text>
<text x="180.9" y="68.3">37</text>
<text x="180.9" y="70.9">38</text>
<text x="172" y="73.4">19</text>
<text x="172" y="75.9">20</text>
<text x="180.9" y="73.4">39</text>
<text x="180.9" y="75.9">40</text>
<text x="96.4" y="91.2">1</text>
<text x="96.4" y="93.7">2</text>
<text x="104.7" y="91.2">21</text>
<text x="104.7" y="93.7">22</text>
<text x="96.4" y="96.3">3</text>
<text x="96.4" y="98.8">4</text>
<text x="96.4" y="101.3">5</text>
<text x="104.7" y="96.3">23</text>
<text x="104.7" y="98.8">24</text>
<text x="104.7" y="101.3">25</text>
<text x="96.4" y="103.9">6</text>
<text x="96.4" y="106.4">7</text>
<text x="104.7" y="103.9">26</text>
<text x="104.7" y="106.4">27</text>
<text x="96.4" y="109">8</text>
<text x="96.4" y="111.5">9</text>
<text x="104.7" y="109">28</text>
<text x="104.7" y="111.5">29</text>
<text x="95.8" y="114">10</text>
<text x="95.8" y="116.6">11</text>
<text x="95.8" y="119.1">12</text>
<text x="104.7" y="114">30</text>
<text x="104.7" y="116.6">31</text>
<text x="104.7" y="119.1">32</text>
<text x="95.8" y="121.7">13</text>
<text x="95.8" y="124.2">14</text>
<text x="104.7" y="121.7">33</text>
<text x="104.7" y="124.2">34</text>
<text x="95.8" y="126.7">15</text>
<text x="95.8" y="129.3">16</text>
<text x="95.8" y="131.8">17</text>
<text x="104.7" y="126.7">35</text>
<text x="104.7" y="129.3">36</text>
<text x="104.7" y="131.8">37</text>
<text x="95.8" y="134.4">18</text>
<text x="95.8" y="136.9">19</text>
<text x="104.7" y="134.4">38</text>
<text x="104.7" y="136.9">39</text>
<text x="95.8" y="139.4">20</text>
<text x="104.7" y="139.4">40</text>
</g>
<g font-size="1.8" fill="#725600">
<text x="25.4" y="53.1">File:</text>
<text x="30.6" y="53.1">power.kicad_sch</text>
<text x="57.1" y="53.1">File:</text>
<text x="62.4" y="53.1">nucleo144.kicad_sch</text>
<text x="88.9" y="53.1">File:</text>
<text x="94.1" y="53.1">raspberryPi.kicad_sch</text>
<text x="228.6" y="53.1">File:</text>
<text x="233.8" y="53.1">stepper_driver_1.kicad_sch</text>
<text x="228.6" y="88.7">File:</text>
<text x="233.8" y="88.7">stepper_driver_1.kicad_sch</text>
<text x="25.4" y="116.6">File:</text>
<text x="30.6" y="116.6">digital_input.kicad_sch</text>
<text x="152.4" y="116.6">File:</text>
<text x="157.6" y="116.6">digital_output.kicad_sch</text>
<text x="228.6" y="124.2">File:</text>
<text x="233.8" y="124.2">stepper_driver_1.kicad_sch</text>
<text x="25.4" y="154.7">File:</text>
<text x="30.6" y="154.7">digital_input.kicad_sch</text>
<text x="152.4" y="154.7">File:</text>
<text x="157.6" y="154.7">digital_output.kicad_sch</text>
<text x="228.6" y="159.8">File:</text>
<text x="233.8" y="159.8">stepper_driver_1.kicad_sch</text>
<text x="25.4" y="192.8">File:</text>
<text x="30.6" y="192.8">digital_input.kicad_sch</text>
</g>
</svg>
